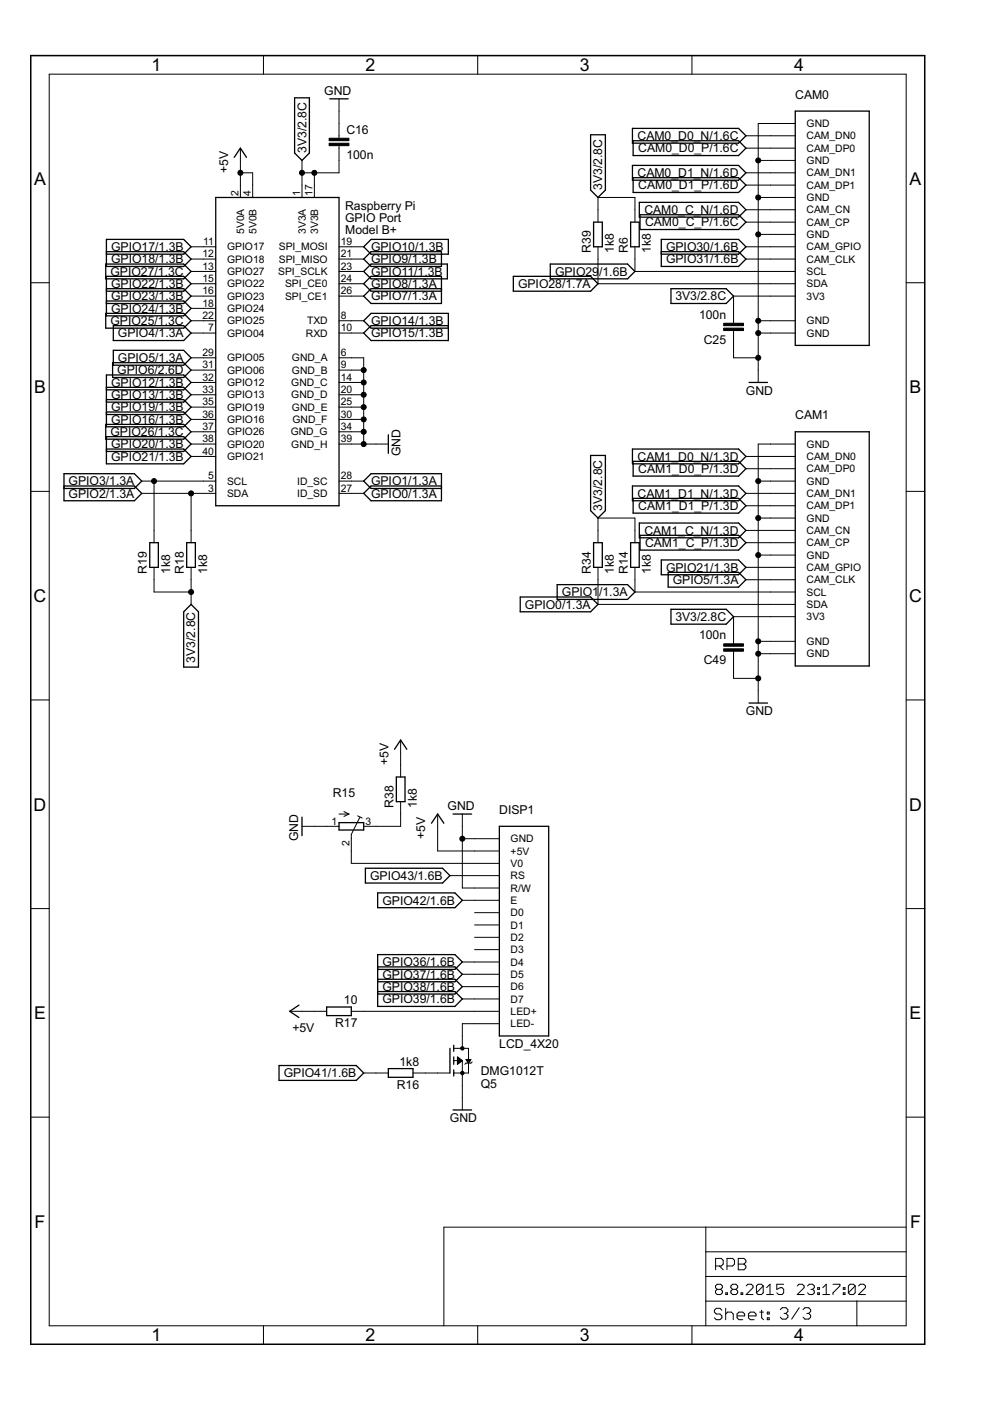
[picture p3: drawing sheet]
<svg xmlns="http://www.w3.org/2000/svg" width="210mm" height="297mm" viewBox="0 0 210 297" stroke-linecap="round" stroke-linejoin="round" font-family="sans-serif">
<g fill="none" stroke="#000" stroke-width=".28">
<path d="M49.7 33.4l1.3-2 1.3 2M62.5 20.7h3.1v11.7l-1.6 1.6-1.5-1.6zM69.9 21h3.9M125.2 28.6h3.2v11.7l-1.6 1.6-1.6-1.6zM134.1 27.2h22.5l1.6 1.6-1.6 1.6h-22.5zM134.1 35.1h22.5l1.6 1.5-1.6 1.6h-22.5zM134.2 29.8h22.4l1.6 1.6-1.6 1.6h-22.4zM134.2 37.7h22.4l1.6 1.5-1.6 1.6h-22.4zM168.6 23.6h15.7v49.6h-15.7zM22.4 56h16.5l1.6 1.6-1.6 1.5h-16.5zM22.6 53.4h16.3l1.6 1.5-1.6 1.6h-16.3v-5.7h16.3l1.6 1.5-1.6 1.6h-16.3M45.7 41.9h26.2v65.3h-26.2z"/>
<path d="M77.1 52.3l1.6-1.5h16.4v3.1h-16.4zM77.1 54.9l1.6-1.5h14.9v3.1h-14.9zM77.1 57.6l1.6-1.6h16.1v3.1h-16.1zM108.8 58.6h16.4l1.6 1.6-1.6 1.5h-16.4zM116.7 56h16.4l1.5 1.6-1.5 1.5h-16.4zM125.9 47.1h1.8v5.2h-1.8zM133.7 47.1h1.8v5.2h-1.8zM135.6 42.9h21l1.6 1.6-1.6 1.5h-21zM135.7 45.5h20.9l1.6 1.6-1.6 1.6h-20.9zM140.2 53.4h16.4l1.6 1.5-1.6 1.6h-16.4v-5.7h16.4l1.6 1.5-1.6 1.6h-16.4M22.4 66.4h16.5l1.6 1.6-1.6 1.6h-16.5zM22.6 61.2h16.3l1.6 1.6-1.6 1.5h-16.3"/>
<path d="M22.6 61.7h16.3l1.6-1.5-1.6-1.6h-16.3v8.4h16.3l1.6-1.6-1.6-1.6h-16.3M23.9 76.9h15l1.6 1.6-1.6 1.5h-15zM24 69h14.9l1.6 1.6-1.6 1.6h-14.9zM24 74.3h14.9l1.6 1.6-1.6 1.5h-14.9zM93.6 61.2h-14.9l-1.6 1.6 1.6 1.5h14.9v-5.7h-14.9l-1.6 1.6 1.6 1.5h14.9M95.1 69h-16.4l-1.6 1.6 1.6 1.6h16.4v-5.8h-16.4l-1.6 1.6 1.6 1.6h16.4M142.3 61.2h11.7l1.5 1.6-1.5 1.5h-11.7zM22.4 90h16.5l1.6 1.5-1.6 1.6h-16.5zM22.6 82.7h16.3l1.6-1.6-1.6-1.6h-16.3v11h16.3l1.6-1.6-1.6-1.5h-16.3M22.6 95.2h16.3l1.6 1.6-1.6 1.5h-16.3v-5.7h16.3l1.6 1.5-1.6 1.6h-16.3M22.6 82.1h16.3l1.6 1.6-1.6 1.6h-16.3M22.6 84.7h16.3l1.6 1.6-1.6 1.6h-16.3"/>
<path d="M82.3 92.2v3.9M125.2 96.6h3.2v11.7l-1.6 1.5-1.6-1.5zM134.1 95.2h22.5l1.6 1.6-1.6 1.5h-22.5zM134.2 97.8h22.4l1.6 1.6-1.6 1.5h-22.4zM158.8 81.1h3.9M168.6 91.5h15.7v49.7h-15.7zM13.6 103h14.9l1.6 1.6-1.6 1.6h-14.9v-5.8h14.9l1.6 1.6-1.6 1.6h-14.9M31.7 115.1h1.9v5.2h-1.9zM39.6 115.1h1.8v5.2h-1.8zM93.6 103h-14.9l-1.6 1.6 1.6 1.6h14.9v-5.8h-14.9l-1.6 1.6 1.6 1.6h14.9M125.9 115.1h1.8v5.2h-1.8zM133.7 115.1h1.8v5.2h-1.8z"/>
<path d="M134.1 103h22.5l1.6 1.6-1.6 1.6h-22.5zM134.2 105.7h22.4l1.6 1.5-1.6 1.6h-22.4zM135.6 110.9h21l1.6 1.6-1.6 1.5h-21zM135.7 113.5h20.9l1.6 1.6-1.6 1.5h-20.9zM140.2 118.7h16.4l1.6 1.6-1.6 1.6h-16.4zM40.5 128.1l1.6 1.6v11.7h-3.2v-11.7zM110.3 126.6h14.9l1.6 1.5-1.6 1.6h-14.9zM118.1 124h15l1.5 1.5-1.5 1.6h-15zM141.7 121.3h14.9l1.6 1.6-1.6 1.6h-14.9zM142.3 129.2h11.7l1.5 1.5-1.5 1.6h-11.7zM83.7 158.9l1.2-2 1.4 2M158.8 149.1h3.9"/>
<path d="M64 173.2v4M71.9 174.4h5.2v1.6h-5.2zM84 164.7h1.9v5.3h-1.9zM91.5 174.5l1.3-1.9 1.3 1.9M96.1 172.6h3.9M105.9 175.2h10.4v44.4h-10.4zM77.5 184.1h16.3l1.6 1.6-1.6 1.5h-16.3zM80.1 189.3h16.4l1.5 1.6-1.5 1.5h-16.4zM63.4 213.1l-2 1.3 2 1.3M69.3 213.5h5.2v1.8h-5.2zM80.1 207.6h16.4l1.5 1.6-1.5 1.6h-16.4M80.1 205.5h16.4l1.5-1.5-1.5-1.6h-16.4v11h16.4l1.5-1.6-1.5-1.6h-16.4"/>
<path d="M80.1 205h16.4l1.5 1.6-1.5 1.6h-16.4M59.2 225.9h16.3l1.6 1.6-1.6 1.6h-16.3zM82.3 226.6h5.3v1.8h-5.3zM95.4 222.3v5.2M96.1 235.3h3.9M96.2 221.6v1.3M96.2 224.1v1.6M96.2 226.8v1.3"/>
</g>
<g fill="none" stroke="#000" stroke-width=".21">
<path d="M10.4 15.7h181.7v265.4h-181.7zM55.9 11.8v3.9M101.3 11.8v3.9M146.7 11.8v3.9M51 31.4v10.5M51 36.6h2.6v5.3M64 34v7.9M66.7 36.6v5.3M71.9 21v8.3M71.9 30.9v5.7h-7.9M158.2 28.8h10.4M158.2 31.4h10.4"/>
<path d="M158.2 36.6h10.4M158.2 39.2h10.4M160.8 34h7.8M168.6 26.2h-7.8v54.9M6.5 59.9h3.9M40.5 52.3h5.2M40.5 54.9h5.2M40.5 57.6h5.2M71.9 52.3h5.2M71.9 54.9h5.2M71.9 57.6h5.2M126.8 52.3v7.9h41.8"/>
<path d="M126.8 47.1v-5.2h7.8v5.2M134.6 52.3v5.3h34M158.2 52.3h10.4M158.2 54.9h10.4M158.2 44.5h10.4M158.2 47.1h10.4M160.8 41.9h7.8M160.8 49.7h7.8M192.1 59.9h4M40.5 75.9h5.2M40.5 60.2h5.2M40.5 62.8h5.2"/>
<path d="M40.5 65.4h5.2M40.5 68h5.2M40.5 70.6h5.2M40.5 78.5h5.2M71.9 75.9h5.2v18.2M71.9 60.2h5.2M71.9 62.8h5.2M71.9 68h5.2M71.9 70.6h5.2M71.9 78.5h5.2M155.5 70.1v5.8h5.3M160.8 68h7.8"/>
<path d="M160.8 70.6h7.8M168.6 62.8h-13.1v5.7M40.5 81.1h5.2M40.5 83.7h5.2M40.5 86.3h5.2M40.5 88.9h5.2M40.5 91.5h5.2M40.5 94.1h5.2M40.5 96.8h5.2M71.9 81.1h5.2M71.9 83.7h5.2M71.9 86.3h5.2"/>
<path d="M71.9 88.9h5.2M71.9 91.5h5.2M71.9 94.1h10.4M158.2 96.8h10.4M158.2 99.4h10.4M168.6 94.1h-7.8v55M6.5 104.2h3.9M30.1 104.6h15.6M30.1 102h15.6M32.7 102v13.1M40.5 104.6v10.5M71.9 104.6h5.2"/>
<path d="M71.9 102h5.2M126.8 115.1v-5.3h7.8v5.3M158.2 104.6h10.4M158.2 107.2h10.4M158.2 112.5h10.4M158.2 115.1h10.4M160.8 102h7.8M160.8 109.8h7.8M160.8 117.7h7.8M192.1 104.2h4M32.7 120.3v5.2h7.8M40.5 120.3v7.8"/>
<path d="M126.8 120.3v7.8h41.8M134.6 120.3v5.2h34M155.5 138.1v5.7h5.3M158.2 120.3h10.4M158.2 122.9h10.4M160.8 136h7.8M160.8 138.6h7.8M168.6 130.7h-13.1v5.8M6.5 148.4h3.9M84.9 156.9v7.8M192.1 148.4h4M64 175.2h7.9"/>
<path d="M71.9 172.6h2.1M72.9 172.1l1.1 .5M74 172.6l-1.1 .5M75.8 173l1 .4M76.3 173.3l-1.8 3.6v6.1h31.4M84.9 170v5.2h-7.8M92.8 172.6v7.8h13.1M98 177.8h7.9M98 172.6v15.7h7.9M6.5 192.6h3.9M95.4 185.7h10.5M98 190.9h7.9"/>
<path d="M100.6 193.5h5.3M100.6 196.1h5.3M100.6 198.7h5.3M192.1 192.6h4M61.4 214.4h7.9M74.5 214.4h31.4M98 204h7.9M98 206.6h7.9M98 209.2h7.9M98 211.8h7.9M100.6 201.3h5.3M105.9 217h-7.9v5.3"/>
<path d="M6.5 236.9h3.9M77.1 227.5h5.2M87.6 227.5h7.8M96.2 222.3h3.1v5.2h-3.1M96.2 224.9h1.8M97 225.3h.4M97 225.2h.6M97 225.1h.7M97 225h.9M97 224.7h.8M97 224.1l1 .8-1 .8zM97 225.6h.1"/>
<path d="M97 225.4h.3M97 224.6h.6M97 224.5h.5M97 224.3h.3M97 224.2h.1M98 224.9v10.4M98.8 224.6h1l-.5 .8zM98.9 224.7h.9M99 224.8h.7M99 225h.6M99.1 225.1h.4M99.2 225.2h.3"/>
<path d="M99.3 225.3h.1M100.1 225.1l-.3 .3h-1l-.2 .3M192.1 236.9h4M149.6 275.9h42.5M149.6 260.2v20.9M149.6 270.6h42.5M149.6 265.4h42.5M151.7 268.4h1.2l.4-.4v-.8l-.4-.4h-1.2v2.4M152.1 273.4l-.4-.4v-.4l.4-.3h.7l.4 .3v.4l-.4 .4M152.1 273.4l-.4 .3v.4l.4 .4h.7l.4-.4v-.4l-.4-.3M152.1 273.4h.7M152.5 268.4l.8 .8"/>
<path d="M153.1 277.8l-.4-.4h-.8l-.4 .4v.4l.4 .4h.8l.4 .4v.4l-.4 .4h-.8l-.4-.4M153.9 277.4v2.4M153.9 278.6l.4-.4h.8l.4 .4v1.2M153.9 274.1h.3v.4h-.3zM154.1 268.4h1.2l.4-.4v-.8l-.4-.4h-1.2v2.4M155.3 273.4l-.3-.4v-.4l.3-.3h.7l.4 .3v.4l-.4 .4M155.3 273.4l-.3 .3v.4l.3 .4h.7l.4-.4v-.4l-.4-.3M155.3 273.4h.7M156.3 279h1.6v-.4l-.4-.4h-.8l-.4 .4v.8l.4 .4h.8M156.5 266.8h1.2l.4 .4v.4l-.4 .4 .4 .4v.4l-.4 .4h-1.2zM156.5 268h1.2M157.1 274.1h.4v.4h-.4z"/>
<path d="M158.2 272.6l.4-.3h.7l.4 .3v.4l-1.5 1.5h1.5M158.7 279h1.6v-.4l-.4-.4h-.8l-.4 .4v.8l.4 .4h.8M161.1 278.2h.8M161.5 277.8v1.6l.4 .4M161.8 272.6l-.3-.3h-.8l-.3 .3v1.5M161.8 272.6v1.5l-.3 .4h-.8l-.3-.4M161.8 272.6l-1.4 1.5M162.5 274.5h1.5M162.5 273l.8-.7v2.2M162.7 278.2h.4v.4h-.4zM162.7 279.4h.4v.4h-.4zM165.4 277.7l.4-.4h.8l.4 .4v.4l-.4 .4"/>
<path d="M166.2 272.3h-1.5v1.1l.7-.4h.4l.4 .4v.7l-.4 .4h-.7l-.4-.4M166.2 278.5h.4M166.6 278.5l.4 .4v.4l-.4 .4h-.8l-.4-.4M169 272.6l.4-.3h.7l.4 .3v.4l-1.5 1.5h1.5M169.5 277.3l-1.6 2.4M170.3 277.7l.4-.4h.8l.4 .4v.4l-.4 .4M171.1 278.5h.4M171.2 272.6l.4-.3h.7l.4 .3v.4l-.4 .4M171.5 278.5l.4 .4v.4l-.4 .4h-.8l-.4-.4M171.9 273.4h.4M172.3 273.4l.4 .3v.4l-.4 .4h-.7l-.4-.4M173.4 274.1h.3v.4h-.3z"/>
<path d="M173.4 273h.3v.4h-.3zM174.5 274.5h1.4M174.5 273l.7-.7v2.2M176.6 272.3h1.5v.3l-1.5 1.5v.4M178.8 274.1h.4v.4h-.4zM178.8 273h.4v.4h-.4zM181.3 272.6l-.3-.3h-.8l-.3 .3v1.5M181.3 272.6v1.5l-.3 .4h-.8l-.3-.4M181.3 272.6l-1.4 1.5M181.7 275.9v5.2M182 272.6l.4-.3h.7l.4 .3v.4l-1.5 1.5h1.5M192.1 260.2h-98v20.9"/>
<path d="M55.9 281.1v3.9M101.3 281.1v3.9M146.7 281.1v3.9"/>
</g>
<path d="M6.5 11.8h189.6v273.2h-189.6z" fill="none" stroke="#000" stroke-width=".32"/>
<path d="M69.8 30.4h4.2v.5h-4.2zM69.8 29.3h4.2v.5h-4.2zM153.4 68.5h4.2v.5h-4.2zM153.4 69.6h4.2v.5h-4.2zM153.4 136.5h4.2v.5h-4.2zM153.4 137.6h4.2v.5h-4.2z" fill="#000" stroke="#000" stroke-width=".21"/>
<g fill="#000" stroke="#000" stroke-width=".21">
<circle cx="51" cy="36.6" r=".53"/>
<circle cx="64" cy="36.6" r=".53"/>
<circle cx="66.7" cy="36.6" r=".53"/>
<circle cx="160.8" cy="34" r=".53"/>
<circle cx="160.8" cy="41.9" r=".53"/>
<circle cx="160.8" cy="49.7" r=".53"/>
<circle cx="77.1" cy="78.5" r=".53"/>
<circle cx="160.8" cy="75.9" r=".53"/>
<circle cx="160.8" cy="70.6" r=".53"/>
<circle cx="160.8" cy="68" r=".53"/>
<circle cx="77.1" cy="94.1" r=".53"/>
<circle cx="77.1" cy="83.7" r=".53"/>
<circle cx="77.1" cy="88.9" r=".53"/>
<circle cx="77.1" cy="81.1" r=".53"/>
<circle cx="77.1" cy="91.5" r=".53"/>
<circle cx="77.1" cy="86.3" r=".53"/>
<circle cx="32.7" cy="102" r=".53"/>
<circle cx="40.5" cy="104.6" r=".53"/>
<circle cx="160.8" cy="102" r=".53"/>
<circle cx="160.8" cy="109.8" r=".53"/>
<circle cx="160.8" cy="117.7" r=".53"/>
<circle cx="40.5" cy="125.5" r=".53"/>
<circle cx="160.8" cy="138.6" r=".53"/>
<circle cx="160.8" cy="136" r=".53"/>
<circle cx="160.8" cy="143.8" r=".53"/>
<circle cx="98" cy="177.8" r=".53"/>
<circle cx="98" cy="222.3" r=".36"/>
<circle cx="98" cy="227.5" r=".36"/>
</g>
<g font-size="4.2">
<text x="32.1" y="15.1">1</text>
<text x="77.5" y="15.1">2</text>
<text x="122.9" y="15.1">3</text>
<text x="168.4" y="15.1">4</text>
<text x="7.2" y="39.2">A</text>
<text x="192.9" y="39.2">A</text>
<text x="7.2" y="83.4">B</text>
<text x="192.9" y="83.4">B</text>
<text x="7.1" y="127.6">C</text>
<text x="192.7" y="127.6">C</text>
<text x="7.1" y="171.9">D</text>
<text x="192.7" y="171.9">D</text>
<text x="7.2" y="216.1">E</text>
<text x="192.9" y="216.1">E</text>
<text x="7.3" y="260.3">F</text>
<text x="193" y="260.3">F</text>
<text x="32.1" y="284.4">1</text>
<text x="77.5" y="284.4">2</text>
<text x="122.9" y="284.4">3</text>
<text x="168.4" y="284.4">4</text>
</g>
<g font-size="2.9">
<text x="68.8" y="20.2">GND</text>
<text x="168.6" y="20.9">CAM0</text>
<text x="73.4" y="28.4">C16</text>
<text x="135.2" y="29.7">CAM0_D0_N/1.6C</text>
<text x="65" y="32.5" transform="rotate(-90 65 32.5)">3V3/2.8C</text>
<text x="73.4" y="33.6">100n</text>
<text x="135.3" y="32.3">CAM0_D0_P/1.6C</text>
<text x="48.3" y="36.6" transform="rotate(-90 48.3 36.6)">+5V</text>
<text x="127.7" y="40.3" transform="rotate(-90 127.7 40.3)">3V3/2.8C</text>
<text x="135.2" y="37.5">CAM0_D1_N/1.6D</text>
<text x="135.3" y="40.2">CAM0_D1_P/1.6D</text>
<text x="73.2" y="44.5">Raspberry Pi</text>
<text x="73.2" y="47.1">GPIO Port</text>
<text x="136.6" y="45.4">CAM0_C_N/1.6D</text>
<text x="136.8" y="48">CAM0_C_P/1.6C</text>
<text x="23.6" y="53.2">GPIO17/1.3B</text>
<text x="73.2" y="49.7">Model B+</text>
<text x="78.7" y="53.2">GPIO10/1.3B</text>
<text x="125.2" y="53.6" transform="rotate(-90 125.2 53.6)">R39</text>
<text x="130.2" y="53.6" transform="rotate(-90 130.2 53.6)">1k8</text>
<text x="133.1" y="53.6" transform="rotate(-90 133.1 53.6)">R6</text>
<text x="138" y="53.6" transform="rotate(-90 138 53.6)">1k8</text>
<text x="141.2" y="53.2">GPIO30/1.6B</text>
<text x="23.4" y="58.5">GPIO27/1.3C</text>
<text x="23.6" y="55.8">GPIO18/1.3B</text>
<text x="78.7" y="55.9">GPIO9/1.3B</text>
<text x="78.7" y="58.5">GPIO11/1.3B</text>
<text x="117.7" y="58.5">GPIO29</text>
<text x="127" y="58.5">/1.6B</text>
<text x="141.2" y="55.8">GPIO31/1.6B</text>
<text x="23.6" y="61.1">GPIO22/1.3B</text>
<text x="23.6" y="63.7">GPIO23/1.3B</text>
<text x="78.7" y="61.1">GPIO8/1.3A</text>
<text x="78.7" y="63.7">GPIO7/1.3A</text>
<text x="109.8" y="61.1">GPIO28/1.7A</text>
<text x="143.2" y="63.7">3V3/2.8C</text>
<text x="23.4" y="68.9">GPIO25/1.3C</text>
<text x="23.6" y="66.3">GPIO24/1.3B</text>
<text x="25" y="71.5">GPIO4/1.3A</text>
<text x="78.7" y="68.9">GPIO14/1.3B</text>
<text x="78.7" y="71.5">GPIO15/1.3B</text>
<text x="148.2" y="67.6">100n</text>
<text x="25" y="76.8">GPIO5/1.3A</text>
<text x="149.2" y="72.8">C25</text>
<text x="23.6" y="82">GPIO12/1.3B</text>
<text x="24.9" y="79.4">GPIO6/2.6D</text>
<text x="158.2" y="83.7">GND</text>
<text x="23.6" y="84.6">GPIO13/1.3B</text>
<text x="23.6" y="87.2">GPIO19/1.3B</text>
<text x="23.6" y="89.8">GPIO16/1.3B</text>
<text x="168.6" y="88.9">CAM1</text>
<text x="23.4" y="92.4">GPIO26/1.3C</text>
<text x="23.6" y="95.1">GPIO20/1.3B</text>
<text x="23.6" y="97.7">GPIO21/1.3B</text>
<text x="85" y="96.8" transform="rotate(-90 85 96.8)">GND</text>
<text x="135.2" y="97.7">CAM1_D0_N/1.3D</text>
<text x="135.3" y="100.3">CAM1_D0_P/1.3D</text>
<text x="14.6" y="102.9">GPIO3/1.3A</text>
<text x="14.6" y="105.5">GPIO2/1.3A</text>
<text x="78.7" y="102.9">GPIO1/1.3A</text>
<text x="78.7" y="105.5">GPIO0/1.3A</text>
<text x="135.2" y="105.5">CAM1_D1_N/1.3D</text>
<text x="127.7" y="108.3" transform="rotate(-90 127.7 108.3)">3V3/2.8C</text>
<text x="135.3" y="108.1">CAM1_D1_P/1.3D</text>
<text x="136.6" y="113.4">CAM1_C_N/1.3D</text>
<text x="136.8" y="116">CAM1_C_P/1.3D</text>
<text x="31.1" y="121.6" transform="rotate(-90 31.1 121.6)">R19</text>
<text x="36.1" y="121.6" transform="rotate(-90 36.1 121.6)">1k8</text>
<text x="39" y="121.6" transform="rotate(-90 39 121.6)">R18</text>
<text x="43.9" y="121.6" transform="rotate(-90 43.9 121.6)">1k8</text>
<text x="125.2" y="121.6" transform="rotate(-90 125.2 121.6)">R34</text>
<text x="130.2" y="121.6" transform="rotate(-90 130.2 121.6)">1k8</text>
<text x="133.1" y="121.6" transform="rotate(-90 133.1 121.6)">R14</text>
<text x="138" y="121.6" transform="rotate(-90 138 121.6)">1k8</text>
<text x="141.2" y="121.2">GPIO21/1.3B</text>
<text x="142.7" y="123.8">GPIO5/1.3A</text>
<text x="111.3" y="129">GPIO0/1.3A</text>
<text x="119.1" y="126.4">GPIO1</text>
<text x="127" y="126.4">/1.3A</text>
<text x="143.2" y="131.7">3V3/2.8C</text>
<text x="148.2" y="135.6">100n</text>
<text x="41.4" y="140.5" transform="rotate(-90 41.4 140.5)">3V3/2.8C</text>
<text x="149.2" y="140.8">C49</text>
<text x="158.2" y="151.7">GND</text>
<text x="82.3" y="162.1" transform="rotate(-90 82.3 162.1)">+5V</text>
<text x="70.6" y="169.1">R15</text>
<text x="83.4" y="171.3" transform="rotate(-90 83.4 171.3)">R38</text>
<text x="88.3" y="171.3" transform="rotate(-90 88.3 171.3)">1k8</text>
<text x="94.9" y="171.8">GND</text>
<text x="105.9" y="172.6">DISP1</text>
<text x="63.2" y="178.3" transform="rotate(-90 63.2 178.3)">GND</text>
<text x="90.2" y="177.8" transform="rotate(-90 90.2 177.8)">+5V</text>
<text x="78.5" y="186.6">GPIO43/1.6B</text>
<text x="81.1" y="191.8">GPIO42/1.6B</text>
<text x="81.1" y="207.5">GPIO37/1.6B</text>
<text x="81.1" y="204.9">GPIO36/1.6B</text>
<text x="72.9" y="212.8">10</text>
<text x="81.1" y="210.1">GPIO38/1.6B</text>
<text x="81.1" y="212.7">GPIO39/1.6B</text>
<text x="62" y="218.9">+5V</text>
<text x="71.1" y="217.8">R17</text>
<text x="84.7" y="225.9">1k8</text>
<text x="105.9" y="222.3">LCD_4X20</text>
<text x="60.2" y="228.4">GPIO41/1.6B</text>
<text x="84.1" y="230.9">R16</text>
<text x="101.9" y="228">DMG1012T</text>
<text x="101.9" y="230.6">Q5</text>
<text x="95.4" y="237.9">GND</text>
</g>
<g font-size="2.5">
<text x="171" y="27">GND</text>
<text x="171" y="29.6">CAM_DN0</text>
<text x="171" y="32.2">CAM_DP0</text>
<text x="171" y="34.8">GND</text>
<text x="50.6" y="41.5" transform="rotate(-90 50.6 41.5)">2</text>
<text x="53.2" y="41.5" transform="rotate(-90 53.2 41.5)">4</text>
<text x="63.7" y="41.5" transform="rotate(-90 63.7 41.5)">1</text>
<text x="66.3" y="41.5" transform="rotate(-90 66.3 41.5)">17</text>
<text x="171" y="37.4">CAM_DN1</text>
<text x="171" y="40">CAM_DP1</text>
<text x="171" y="42.6">GND</text>
<text x="171" y="45.3">CAM_CN</text>
<text x="171" y="47.9">CAM_CP</text>
<text x="43.1" y="52">11</text>
<text x="48.1" y="53.1">GPIO17</text>
<text x="51.7" y="49.6" transform="rotate(-90 51.7 49.6)">5V0A</text>
<text x="54.4" y="49.6" transform="rotate(-90 54.4 49.6)">5V0B</text>
<text x="59.1" y="53.1">SPI_MOSI</text>
<text x="64.8" y="49.6" transform="rotate(-90 64.8 49.6)">3V3A</text>
<text x="67.4" y="49.6" transform="rotate(-90 67.4 49.6)">3V3B</text>
<text x="72.2" y="52">19</text>
<text x="171" y="50.5">GND</text>
<text x="171" y="53.1">CAM_GPIO</text>
<text x="42.9" y="54.6">12</text>
<text x="42.9" y="57.2">13</text>
<text x="42.9" y="59.8">15</text>
<text x="48.1" y="55.7">GPIO18</text>
<text x="48.1" y="58.3">GPIO27</text>
<text x="59" y="58.3">SPI_SCLK</text>
<text x="59.1" y="55.7">SPI_MISO</text>
<text x="72.2" y="54.6">21</text>
<text x="72.2" y="57.2">23</text>
<text x="72.2" y="59.8">24</text>
<text x="171" y="55.7">CAM_CLK</text>
<text x="171" y="58.3">SCL</text>
<text x="42.9" y="62.4">16</text>
<text x="42.9" y="65">18</text>
<text x="48.1" y="60.9">GPIO22</text>
<text x="48.1" y="63.6">GPIO23</text>
<text x="60.4" y="60.9">SPI_CE0</text>
<text x="60.4" y="63.6">SPI_CE1</text>
<text x="72.2" y="62.4">26</text>
<text x="171" y="60.9">SDA</text>
<text x="171" y="63.6">3V3</text>
<text x="42.9" y="67.6">22</text>
<text x="44.1" y="70.3">7</text>
<text x="48.1" y="66.2">GPIO24</text>
<text x="48.1" y="68.8">GPIO25</text>
<text x="48.1" y="71.4">GPIO04</text>
<text x="64.9" y="71.4">RXD</text>
<text x="65.1" y="68.8">TXD</text>
<text x="72.2" y="67.6">8</text>
<text x="72.2" y="70.3">10</text>
<text x="171" y="68.8">GND</text>
<text x="171" y="71.4">GND</text>
<text x="42.9" y="75.5">29</text>
<text x="48.1" y="76.6">GPIO05</text>
<text x="61.9" y="76.6">GND_A</text>
<text x="72.2" y="75.5">6</text>
<text x="42.9" y="78.1">31</text>
<text x="42.9" y="80.7">32</text>
<text x="42.9" y="83.3">33</text>
<text x="48.1" y="79.2">GPIO06</text>
<text x="48.1" y="81.9">GPIO12</text>
<text x="61.8" y="81.9">GND_C</text>
<text x="61.9" y="79.2">GND_B</text>
<text x="72.2" y="78.1">9</text>
<text x="72.2" y="80.7">14</text>
<text x="72.2" y="83.3">20</text>
<text x="42.9" y="85.9">35</text>
<text x="42.9" y="88.6">36</text>
<text x="48.1" y="84.5">GPIO13</text>
<text x="48.1" y="87.1">GPIO19</text>
<text x="48.1" y="89.7">GPIO16</text>
<text x="61.8" y="84.5">GND_D</text>
<text x="61.9" y="87.1">GND_E</text>
<text x="62" y="89.7">GND_F</text>
<text x="72.2" y="85.9">25</text>
<text x="72.2" y="88.6">30</text>
<text x="42.9" y="91.2">37</text>
<text x="42.9" y="93.8">38</text>
<text x="48.1" y="92.3">GPIO26</text>
<text x="48.1" y="94.9">GPIO20</text>
<text x="61.6" y="92.3">GND_G</text>
<text x="61.8" y="94.9">GND_H</text>
<text x="72.2" y="91.2">34</text>
<text x="72.2" y="93.8">39</text>
<text x="171" y="94.9">GND</text>
<text x="42.9" y="96.4">40</text>
<text x="44.1" y="101.6">5</text>
<text x="48.1" y="97.6">GPIO21</text>
<text x="72.2" y="101.6">28</text>
<text x="171" y="97.6">CAM_DN0</text>
<text x="171" y="100.2">CAM_DP0</text>
<text x="44.1" y="104.2">3</text>
<text x="48.1" y="105.4">SDA</text>
<text x="48.1" y="102.8">SCL</text>
<text x="63" y="102.8">ID_SC</text>
<text x="63" y="105.4">ID_SD</text>
<text x="72.2" y="104.2">27</text>
<text x="171" y="102.8">GND</text>
<text x="171" y="105.4">CAM_DN1</text>
<text x="171" y="108">CAM_DP1</text>
<text x="171" y="110.6">GND</text>
<text x="171" y="113.2">CAM_CN</text>
<text x="171" y="115.9">CAM_CP</text>
<text x="171" y="118.5">GND</text>
<text x="171" y="121.1">CAM_GPIO</text>
<text x="171" y="123.7">CAM_CLK</text>
<text x="171" y="126.3">SCL</text>
<text x="171" y="128.9">SDA</text>
<text x="171" y="131.5">3V3</text>
<text x="171" y="136.8">GND</text>
<text x="171" y="139.4">GND</text>
<text x="70.3" y="174.8">1</text>
<text x="74.1" y="179.4" transform="rotate(-90 74.1 179.4)">2</text>
<text x="77.5" y="174.8">3</text>
<text x="108.3" y="178.6">GND</text>
<text x="108.3" y="181.2">+5V</text>
<text x="108.3" y="183.8">V0</text>
<text x="108.3" y="186.4">RS</text>
<text x="108.3" y="189.1">R/W</text>
<text x="108.3" y="191.7">E</text>
<text x="108.3" y="194.3">D0</text>
<text x="108.3" y="196.9">D1</text>
<text x="108.3" y="199.5">D2</text>
<text x="108.3" y="202.1">D3</text>
<text x="108.3" y="204.7">D4</text>
<text x="108.3" y="207.4">D5</text>
<text x="108.3" y="210">D6</text>
<text x="108.3" y="212.6">D7</text>
<text x="108.3" y="215.2">LED+</text>
<text x="108.3" y="217.8">LED-</text>
</g>
</svg>
